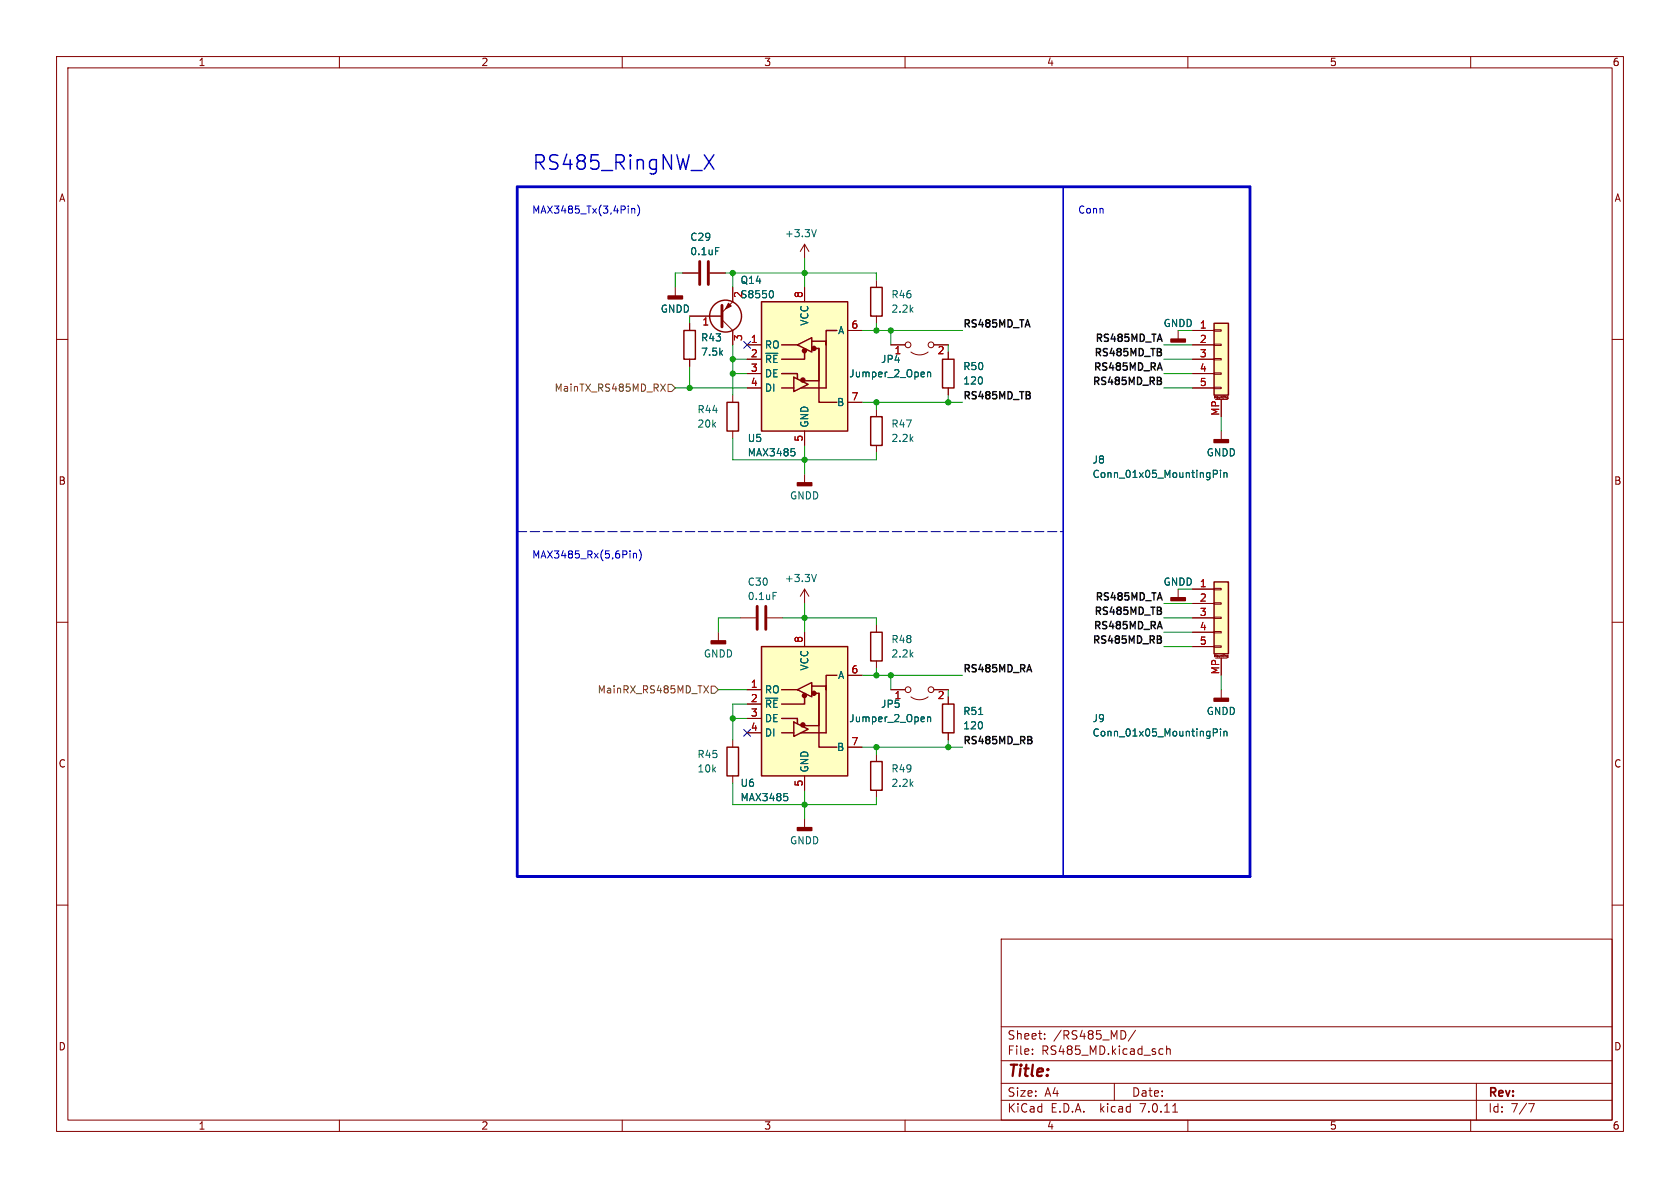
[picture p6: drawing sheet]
<svg xmlns="http://www.w3.org/2000/svg" width="297mm" height="210mm" viewBox="0 0 297 210" stroke-linecap="round" stroke-linejoin="round" font-family="sans-serif">
<g fill="none" stroke="#840000" stroke-width=".18">
<path d="M10 10h277v190h-277zM12 12h273v186h-273zM60 10v2M110 10v2M160 10v2M210 10v2M260 10v2M10 60h2M119.4 50.8v1.5M120.6 48.3h2.8M121.9 55.9h5.7M121.9 57.2v1.2"/>
<path d="M125.5 48.3h2.8M127.6 56.5l1.9 1.9v2.6M129.5 50.8v2.5l-1.9 1.9M142.2 43.2v2.5M142.2 50.8v2.5M142.2 43.2l-.7 1.3M142.2 43.2l.8 1.3M149.9 58.4h2.5M154.9 49.5v1.3M154.9 55.9v1.3M208.3 58.4v1.5M210.8 58.4h3.8"/>
<path d="M214.6 58.3h1.3v.2h-1.3zM285 60h2M121.9 63.5v1.3M129.5 69.9v1.2M129.5 76.2v1.3M132.1 61h2.5M132.1 63.5h2.5M132.1 66h2.5M132.1 68.6h2.5M142.2 76.2v2.5M143.5 60.3h.1M149.9 71.1h2.5"/>
<path d="M154.9 72.4v1.3M154.9 78.7v1.3M157.5 61h2.5M161 62.2a2.54 2.54 0 0 0 3.1 0M165.1 61h2.5M167.6 62.2v1.3M167.6 68.6v1.3M210.8 61h3.8M210.8 63.5h3.8M210.8 66h3.8M210.8 68.6h3.8M214.6 68.5h1.3v.2h-1.3z"/>
<path d="M214.6 65.9h1.3v.3h-1.3zM214.6 63.4h1.3v.2h-1.3zM214.6 60.8h1.3v.3h-1.3zM214.7 70.4v-.4l.1 .3 .2-.3v.4M214.9 70.6h2M215.9 70.6v3.1M215.9 76.2v1.5M216.2 70v.3M216.4 70v.1M216.4 70.1h.1M216.9 70.5h.2M217.1 70.5h.1"/>
<path d="M217.1 70.1v.4M217.1 70.2h-.2v.2h.2M142.2 83.8v1.5M10 110h2M127 111.8v1.5M130.8 109.2h2.8M135.6 109.2h2.8M142.2 104.1v2.6M142.2 111.8v2.5M142.2 104.1l-.7 1.3M142.2 104.1l.8 1.3M149.9 119.4h2.5"/>
<path d="M154.9 110.5v1.3M154.9 116.8v1.3M208.3 104.1v1.6M210.8 109.2h3.8M210.8 104.1h3.8M210.8 106.7h3.8M210.8 111.8h3.8M210.8 114.3h3.8M214.6 114.2h1.3v.2h-1.3zM214.6 111.6h1.3v.3h-1.3zM214.6 109.1h1.3v.2h-1.3zM214.6 106.6h1.3v.2h-1.3z"/>
<path d="M214.6 104h1.3v.3h-1.3zM214.7 116.1v-.4l.1 .3 .2-.3v.4M214.9 116.3h2M215.9 116.3v3.1M216.2 115.7v.4M216.4 115.7h.1M216.4 115.7v.1M216.9 115.9v.2M216.9 116.1h.1M217 115.9h.1v.3h-.2M217 115.9h-.1M217.1 116.1h-.1"/>
<path d="M285 110h2M129.5 130.8v1.3M129.5 137.2v1.2M132.1 121.9h2.5M132.1 124.5h2.5M132.1 127h2.5M132.1 129.5h2.5M142.2 137.2v2.5M143.5 121.3h.1M149.9 132.1h2.5M154.9 133.4v1.2M154.9 139.7v1.3"/>
<path d="M157.5 121.9h2.5M161 123.2a2.54 2.54 0 0 0 3.1 0M165.1 121.9h2.5M167.6 123.2v1.3M167.6 129.5v1.3M215.9 121.9v1.5M10 160h2M142.2 144.8v1.5M285 160h2M177 166h108v32h-108zM60 198v2M110 198v2"/>
<path d="M160 198v2M177 194.5h108M177 191.5h108M177 187.5h108M177 181.5h108M182.5 186.3v.1M182.5 185.5v.1M184.7 183.6v.1M184.7 182.8v.1M197 191.5v3M198.9 182.4l.1 .4-.1 .7M200.7 182.1l-1.2 2"/>
<path d="M205.2 185.4l.4 .1M205.6 186.3l-.4 .1M206.2 185.5l.3-.1 .3 .1 .1 .9M206.2 184.9v1.5M207.3 196.6h.9M210 198v2M260 198v2M261 191.5v6.5M270.2 195.1h1l-.6 1.5"/>
<circle cx="160.5" cy="61" r=".51"/>
<circle cx="164.6" cy="61" r=".51"/>
<circle cx="160.5" cy="121.9" r=".51"/>
<circle cx="164.6" cy="121.9" r=".51"/>
</g>
<g fill="none" stroke="#840000" stroke-width=".25">
<path d="M120.9 58.4h2v5.1h-2zM134.6 53.3h15.3v22.9h-15.3zM148 58.4h-2v2.6v-.7M153.9 50.8h2.1v5.1h-2.1zM214.6 57.2h2.6v12.7h-2.6zM128.5 71.1h2.1v5.1h-2.1zM138.2 66h2.8v1M138.2 68.6h2.1M138.2 61h2.8M140.3 66.7l2.6 1.2-2.6 1.3zM141 61l2.5-1.3v2.5zM142.2 62.2v1.3h-4"/>
<path d="M143.5 60.3h2.5v8.3h-4.4M144.1 61.6h.7v9.5h3.2M144.8 61.6v5.7h-2.6M153.9 73.7h2.1v5h-2.1zM166.6 63.5h2.1v5.1h-2.1zM134.6 114.3h15.3v22.9h-15.3zM148 119.4h-2v2.5v-.6M153.9 111.8h2.1v5h-2.1zM214.6 102.9h2.6v12.7h-2.6zM128.5 132.1h2.1v5.1h-2.1zM138.2 127h2.8v.9M138.2 129.5h2.1"/>
<path d="M138.2 121.9h2.8M140.3 127.6l2.6 1.3-2.6 1.3zM141 121.9l2.5-1.2v2.5zM142.2 123.2v1.3h-4M143.5 121.3h2.5v8.2h-4.4M144.1 122.6h.7v9.5h3.2M144.8 122.6v5.7h-2.6M153.9 134.6h2.1v5.1h-2.1zM166.6 124.5h2.1v5h-2.1z"/>
<circle cx="128.3" cy="55.9" r="2.82"/>
</g>
<g fill="#840000" stroke="#840000" stroke-width=".25">
<path d="M141 85.3h2.5v.6h-2.5z"/>
<path d="M118.1 52.3h2.5v.5h-2.5z"/>
<path d="M141 146.3h2.5v.5h-2.5z"/>
<path d="M214.6 77.7h2.6v.5h-2.6z"/>
<path d="M207 59.9h2.5v.6h-2.5z"/>
<path d="M214.6 123.4h2.6v.6h-2.6z"/>
<path d="M207 105.7h2.5v.5h-2.5z"/>
<path d="M125.7 113.3h2.6v.5h-2.6z"/>
<circle cx="141.9" cy="67.2" r=".36"/>
<circle cx="142.2" cy="62" r=".36"/>
<circle cx="143.9" cy="61.6" r=".36"/>
<circle cx="141.9" cy="128.1" r=".36"/>
<circle cx="142.2" cy="123" r=".36"/>
<circle cx="143.9" cy="122.6" r=".36"/>
</g>
<path d="M123.7 46.2v4.1M125.2 46.2v4.1M127.6 54v3.8M133.9 107.2v4.1M135.4 107.2v4.1" fill="none" stroke="#840000" stroke-width=".51"/>
<path d="M128.8 53.6l.5 .5-1 .5z" fill="#840000" stroke="#840000" stroke-width=".18"/>
<g fill="none" stroke="#006464" stroke-width=".18">
<path d="M126.5 43.8h.6M136.4 51.4a.79 .79 0 0 1 0 1.2M144.3 40.6l-.4 1.3M139.9 79.3h.6M140.3 79.8l.2 .2v.3l-.2 .3M164 65.8v.8M164 65.9l.2-.1h.3v.8M214.5 83.8l.6-.1 .1-.1v-.3l-.7-.2v1.3M215.8 83.1v.2M215.8 83.6v.8M216.4 83.6v.8M216.4 83.7l.2-.1h.3v.8"/>
<path d="M136.7 104.7h.6M144.3 101.5l-.4 1.3M164 126.7v.9M164 126.9l.2-.2 .3 .1v.8M173 126.3h.7M214.5 129.5h.6l.1-.2v-.3l-.7-.2v1.3M215.8 128.8v.2M215.8 129.3v.8M216.4 129.3v.8M216.4 129.4l.2-.1h.3v.8M138.6 140.3h.6M139 140.8l.3 .2v.3l-.3 .2"/>
</g>
<g fill="#ffffc2" stroke="#ffffc2" stroke-width=".18">
<path d="M134.6 53.3h15.3v22.9h-15.3z"/>
<path d="M134.6 114.3h15.3v22.9h-15.3z"/>
<path d="M214.6 57.2h2.6v12.7h-2.6z"/>
<path d="M214.6 102.9h2.6v12.7h-2.6z"/>
</g>
<path d="M116.8 67.9l.8 1.3M117.6 67.9l-.8 1.3M118.1 67.9h.6l.7 .7-.7 .6h-.6zM124.4 121.2l.9 1.3M125.3 121.2l-.9 1.3M125.7 121.3h.7l.6 .6-.6 .7h-.7z" fill="none" stroke="#725600" stroke-width=".18"/>
<path d="M205 66.7l.3 .2-.3 .4 .3 .2v.3l-.2 .2M205 64.2l.5 1.2M205.2 62.3l.1 .2-.1 .3M205.2 61.7v.4M205 109.9l.5 1.2M205 112.4l.3 .3-.3 .3 .3 .3v.3l-.2 .1M205.2 108l.1 .2-.1 .3M205.2 107.5v.3M182.4 130.9v.4" fill="none" stroke="#0f0f0f" stroke-width=".25"/>
<path d="M111.7 36.8v.9M111.7 37l.2-.2 .3 .1v.8M112.7 36.2a1.46 1.46 0 0 1 0 2M188 33v121.9zM112 97.8v.8M112 97.9l.2-.1 .3 .1v.7M113 97.2a1.46 1.46 0 0 1 0 1.9" fill="none" stroke="#0000c2" stroke-width=".18"/>
<path d="M124.5 27.4l1.7 2.5M126.2 27.4l-1.7 2.5" fill="none" stroke="#0000c2" stroke-width=".25"/>
<path d="M91.4 33h129.6v121.9h-129.6z" fill="none" stroke="#0000c2" stroke-width=".5"/>
<path d="M91.4 94h96.6" fill="none" stroke="#0000c2" stroke-width=".18" stroke-dasharray="1.7 .6"/>
<g fill="none" stroke="#009600" stroke-width=".18">
<path d="M120.6 48.3h-1.2v2.5M121.9 55.9v1.3M128.3 48.3h26.6v1.2M129.5 48.3v2.5M142.2 45.7v5.1M152.4 58.4h17.8M154.9 57.2v1.2M157.5 58.4v2.6M119.4 68.6h12.7M121.9 64.8v3.8M129.5 63.5h2.6M129.5 61v8.9"/>
<path d="M129.5 77.5v3.8h25.4v-1.3M129.5 66h2.6M142.2 78.7v5.1M152.4 71.1h17.8M154.9 71.1v1.3M167.6 61v1.2M167.6 69.9v1.2M205.7 61h5.1M205.7 63.5h5.1M205.7 68.6h5.1M205.7 66h5.1M215.9 73.7v2.5"/>
<path d="M130.8 109.2h-3.8v2.6M138.4 109.2h16.5v1.3M142.2 106.7v5.1M152.4 119.4h17.8M154.9 118.1v1.3M157.5 119.4v2.5M205.7 109.2h5.1M205.7 111.8h5.1M205.7 114.3h5.1M205.7 106.7h5.1M215.9 119.4v2.5M127 121.9h5.1"/>
<path d="M129.5 138.4v3.8h25.4v-1.2M129.5 127h2.6M132.1 124.5h-2.6v6.3M142.2 139.7v5.1M152.4 132.1h17.8M154.9 132.1v1.3M167.6 121.9v1.3M167.6 130.8v1.3"/>
</g>
<path d="M131.5 60.4l1.2 1.2M132.7 60.4l-1.2 1.2M131.5 128.9l1.2 1.2M132.7 128.9l-1.2 1.2" fill="none" stroke="#000084" stroke-width=".18"/>
<g fill="#009600" stroke="#009600" stroke-width=".18">
<circle cx="167.6" cy="132.1" r=".46"/>
<circle cx="121.9" cy="68.6" r=".46"/>
<circle cx="154.9" cy="58.4" r=".46"/>
<circle cx="154.9" cy="71.1" r=".46"/>
<circle cx="154.9" cy="119.4" r=".46"/>
<circle cx="157.5" cy="119.4" r=".46"/>
<circle cx="129.5" cy="48.3" r=".46"/>
<circle cx="142.2" cy="48.3" r=".46"/>
<circle cx="142.2" cy="81.3" r=".46"/>
<circle cx="129.5" cy="63.5" r=".46"/>
<circle cx="129.5" cy="66" r=".46"/>
<circle cx="167.6" cy="71.1" r=".46"/>
<circle cx="142.2" cy="109.2" r=".46"/>
<circle cx="142.2" cy="142.2" r=".46"/>
<circle cx="129.5" cy="127" r=".46"/>
<circle cx="157.5" cy="58.4" r=".46"/>
<circle cx="154.9" cy="132.1" r=".46"/>
</g>
<text font-size="3.5" fill="#0000c2" x="94" y="30.2">RS485_RingNW_X</text>
<text font-size="2.8" fill="#840000" x="178" y="190.9">Title:</text>
<g font-size="2.1" fill="#840000">
<text x="178" y="184">Sheet:</text>
<text x="186.2" y="184">/RS485_MD/</text>
<text x="178" y="186.7">File:</text>
<text x="184.1" y="186.7">RS485_MD.kicad_sch</text>
<text x="178" y="196.9">KiCad</text>
<text x="178" y="194.1">Size:</text>
<text x="184.7" y="194.1">A4</text>
<text x="185.7" y="196.9">E.D.A.</text>
<text x="194.6" y="196.9">kicad</text>
<text x="200" y="194.1">Date:</text>
<text x="201.8" y="196.9">7.0.11</text>
<text x="263" y="194.3">Rev:</text>
<text x="263" y="196.9">Id:</text>
<text x="267.1" y="196.9">7/7</text>
</g>
<g font-size="1.8" fill="#840000">
<text x="35" y="11.9">1</text>
<text x="85" y="11.9">2</text>
<text x="135" y="11.9">3</text>
<text x="185" y="11.9">4</text>
<text x="235" y="11.9">5</text>
<text x="285" y="11.9">6</text>
<text x="10.3" y="35.9">A</text>
<text x="285.3" y="35.9">A</text>
<text x="10.3" y="85.9">B</text>
<text x="285.3" y="85.9">B</text>
<text x="10.3" y="135.9">C</text>
<text x="285.3" y="135.9">C</text>
<text x="10.3" y="185.9">D</text>
<text x="285.3" y="185.9">D</text>
<text x="35" y="199.9">1</text>
<text x="85" y="199.9">2</text>
<text x="135" y="199.9">3</text>
<text x="185" y="199.9">4</text>
<text x="235" y="199.9">5</text>
<text x="285" y="199.9">6</text>
</g>
<g font-size="1.8" fill="#0000c2">
<text x="94" y="37.9">MAX3485_Tx(3,4Pin)</text>
<text x="190.5" y="37.9">Conn</text>
<text x="94" y="98.8">MAX3485_Rx(5,6Pin)</text>
</g>
<g font-size="1.8" fill="#006464">
<text x="121.9" y="42.8">C29</text>
<text x="121.9" y="45.3">0.1uF</text>
<text x="138.7" y="42.1">+3.3V</text>
<text x="130.8" y="50.4">Q14</text>
<text x="130.8" y="52.9">S8550</text>
<text x="157.5" y="52.9">R46</text>
<text x="116.7" y="55.5">GNDD</text>
<text x="143.1" y="57.7" transform="rotate(-90 143.1 57.7)">VCC</text>
<text x="148.1" y="59.3">A</text>
<text x="157.5" y="55.5">2.2k</text>
<text x="123.8" y="63.1">7.5k</text>
<text x="123.8" y="60.6">R43</text>
<text x="135.1" y="61.8">RO</text>
<text x="135.1" y="64.4">~{RE}</text>
<text x="155.7" y="64.4">JP4</text>
<text x="170.2" y="65.6">R50</text>
<text x="135.1" y="66.9">DE</text>
<text x="135.1" y="69.4">DI</text>
<text x="147.9" y="72">B</text>
<text x="150" y="66.9">Jumper_2_Open</text>
<text x="170.2" y="68.2">120</text>
<text x="123.2" y="75.8">20k</text>
<text x="123.2" y="73.3">R44</text>
<text x="143.1" y="75.7" transform="rotate(-90 143.1 75.7)">GND</text>
<text x="157.5" y="75.8">R47</text>
<text x="132.1" y="80.9">MAX3485</text>
<text x="132.1" y="78.3">U5</text>
<text x="157.5" y="78.3">2.2k</text>
<text x="193" y="82.1">J8</text>
<text x="213.2" y="80.9">GNDD</text>
<text x="139.6" y="88.5">GNDD</text>
<text x="193" y="84.7">Conn_01x05_MountingPin</text>
<text x="132.1" y="103.7">C30</text>
<text x="132.1" y="106.3">0.1uF</text>
<text x="138.7" y="103.1">+3.3V</text>
<text x="205.6" y="103.7">GNDD 1</text>
<text x="157.5" y="113.9">R48</text>
<text x="124.3" y="116.4">GNDD</text>
<text x="143.1" y="118.6" transform="rotate(-90 143.1 118.6)">VCC</text>
<text x="157.5" y="116.4">2.2k</text>
<text x="135.1" y="122.8">RO</text>
<text x="135.1" y="125.3">~{RE}</text>
<text x="148.1" y="120.2">A</text>
<text x="155.7" y="125.3">JP5</text>
<text x="135.1" y="127.9">DE</text>
<text x="135.1" y="130.4">DI</text>
<text x="150" y="127.9">Jumper_2_Open</text>
<text x="170.2" y="129.1">120</text>
<text x="170.2" y="126.6">R51</text>
<text x="193" y="127.9">J9</text>
<text x="193" y="130.4">Conn_01x05_MountingPin</text>
<text x="213.2" y="126.6">GNDD</text>
<text x="123.2" y="136.8">10k</text>
<text x="123.2" y="134.2">R45</text>
<text x="143.1" y="136.7" transform="rotate(-90 143.1 136.7)">GND</text>
<text x="147.9" y="132.9">B</text>
<text x="157.5" y="136.8">R49</text>
<text x="130.8" y="141.8">MAX3485</text>
<text x="130.8" y="139.3">U6</text>
<text x="157.5" y="139.3">2.2k</text>
<text x="139.6" y="149.5">GNDD</text>
</g>
<g font-size="1.8" fill="#a90000">
<text x="131.5" y="52.8" transform="rotate(-90 131.5 52.8)">2</text>
<text x="142" y="52.8" transform="rotate(-90 142 52.8)">8</text>
<text x="124.1" y="57.9">1</text>
<text x="150.4" y="58.2">6</text>
<text x="205.6" y="58">GNDD 1</text>
<text x="131.5" y="60.4" transform="rotate(-90 131.5 60.4)">3</text>
<text x="132.6" y="60.7">1</text>
<text x="132.6" y="63.2">2</text>
<text x="132.6" y="65.8">3</text>
<text x="158" y="62.9">1</text>
<text x="165.7" y="62.9">2</text>
<text x="212" y="60.7">2</text>
<text x="212" y="63.2">3</text>
<text x="212" y="65.8">4</text>
<text x="132.6" y="68.3">4</text>
<text x="150.4" y="70.9">7</text>
<text x="212" y="68.3">5</text>
<text x="215.6" y="73.6" transform="rotate(-90 215.6 73.6)">MP</text>
<text x="142" y="78.2" transform="rotate(-90 142 78.2)">5</text>
<text x="212" y="106.4">2</text>
<text x="142" y="113.7" transform="rotate(-90 142 113.7)">8</text>
<text x="212" y="109">3</text>
<text x="212" y="111.5">4</text>
<text x="150.4" y="119.1">6</text>
<text x="212" y="114">5</text>
<text x="215.6" y="119.3" transform="rotate(-90 215.6 119.3)">MP</text>
<text x="132.6" y="121.7">1</text>
<text x="132.6" y="124.2">2</text>
<text x="158" y="123.9">1</text>
<text x="165.7" y="123.9">2</text>
<text x="132.6" y="126.7">3</text>
<text x="132.6" y="129.3">4</text>
<text x="150.4" y="131.8">7</text>
<text x="142" y="139.1" transform="rotate(-90 142 139.1)">5</text>
</g>
<g font-size="1.8" fill="#0f0f0f">
<text x="170.2" y="58">RS485MD_TA</text>
<text x="193.1" y="65.6">RS485MD_RA</text>
<text x="193.2" y="63.1">RS485MD_TB</text>
<text x="193.4" y="60.5">RS485MD_TA</text>
<text x="170.2" y="70.7">RS485MD_TB</text>
<text x="192.9" y="68.1">RS485MD_RB</text>
<text x="193.4" y="106.2">RS485MD_TA</text>
<text x="192.9" y="113.9">RS485MD_RB</text>
<text x="193.1" y="111.3">RS485MD_RA</text>
<text x="193.2" y="108.8">RS485MD_TB</text>
<text x="170.2" y="118.9">RS485MD_RA</text>
<text x="170.2" y="131.6">RS485MD_RB</text>
</g>
<g font-size="1.8" fill="#725600">
<text x="97.9" y="69.4">MainTX_RS485MD_RX</text>
<text x="105.6" y="122.8">MainRX_RS485MD_TX</text>
</g>
<g font-size=".5" fill="#840000">
<text x="214.4" y="70.7">Mounting</text>
<text x="214.4" y="116.4">Mounting</text>
</g>
</svg>
